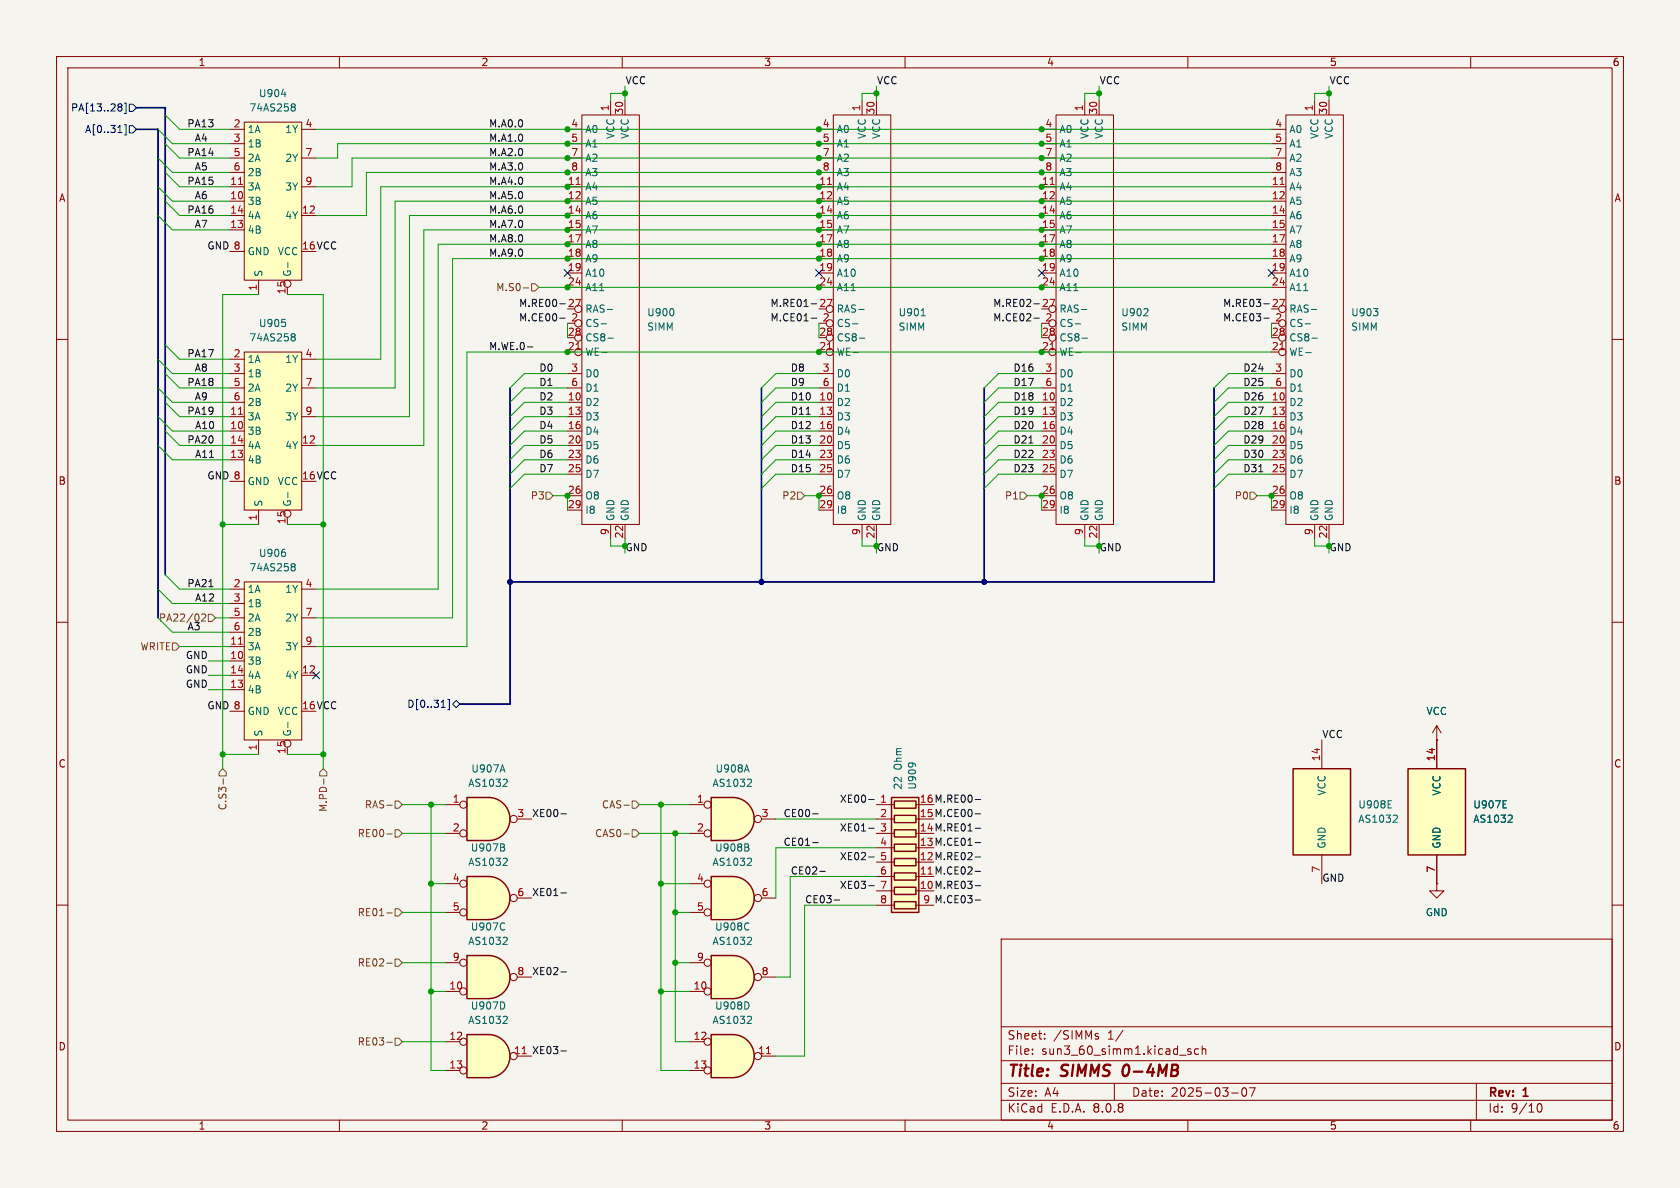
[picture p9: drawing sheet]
<svg xmlns="http://www.w3.org/2000/svg" width="297mm" height="210mm" viewBox="0 0 297 210" stroke-linecap="round" stroke-linejoin="round" font-family="sans-serif">
<path d="M0 0h297v210h-297z" fill="#f5f4ef" stroke="#f5f4ef" stroke-width=".18"/>
<g fill="none" stroke="#840000" stroke-width=".18">
<path d="M10 10h277v190h-277zM12 12h273v186h-273zM60 10v2M110 10v2M160 10v2M210 10v2M260 10v2M10 60h2M285 60h2M10 110h2M285 110h2M10 160h2"/>
<path d="M177 166h108v32h-108zM285 160h2M60 198v2M110 198v2M160 198v2M177 194.5h108M177 191.5h108M177 187.5h108M177 181.5h108M182.5 186.3v.1M182.5 185.5v.1M184.7 183.6v.1"/>
<path d="M184.7 182.8v.1M193.8 183.2l.4 .1v.2l-.2 .2h-.3M193.8 182.7l.4 .1M197 191.5v3M198.5 182.1l-1.3 2M210 198v2M210.5 185.5l-.3-.1-.2 .2v.2l.5 .2v.3h-.5M211.9 185.5l-.4-.1-.3 .3v.4l.1 .2h.6M212.5 185.5l.2-.1 .4 .1 .1 .9M212.5 184.9v1.5M217.7 193.2h1.2M219.7 192.4l.2-.1a.81 .81 0 0 1 .6 .6 .81 .81 0 0 1-.3 .8l-.2 .1a.81 .81 0 0 1-.3-1.4z"/>
<path d="M220.9 192.3h1l-.7 1.5M260 198v2M261 191.5v6.5M271.7 195.7l.2-.5 .2-.1a.81 .81 0 0 1 .6 .6 .81 .81 0 0 1-.3 .8h-.4l-.3-.5"/>
</g>
<path d="M198.6 188.6a1.52 1.52 0 0 0 0 1.5" fill="none" stroke="#840000" stroke-width=".4"/>
<path d="M43.2 21.6h10.1v27.9h-10.1z" fill="#ffffc2"/>
<g fill="none" stroke="#840000" stroke-width=".18">
<path d="M40.6 35.6h2.6M40.6 33h2.6M40.6 38.1h2.6M40.6 22.9h2.6M40.6 25.4h2.6M40.6 27.9h2.6M40.6 30.5h2.6M43.2 21.6h10.1v27.9h-10.1zM53.3 33h2.6M53.3 38.1h2.6M53.3 22.9h2.6M53.3 27.9h2.6"/>
<path d="M40.6 40.6h2.6M40.6 44.5h2.6M45.7 49.5v2.6"/>
<circle cx="50.8" cy="50.2" r=".63"/>
</g>
<path d="M42.2 32.6h.7" fill="none" stroke="#a90000" stroke-width=".18"/>
<path d="M49.8 16.7h.8M51.7 18.4h.2l.3 .2-.3 .3M51.7 18.9h.2M51.9 18.9l.3 .2v.3l-.1 .2h-.4M50.9 46.4v.9" fill="none" stroke="#006464" stroke-width=".18"/>
<path d="M129.5 182.9a3.8 3.8 0 0 1 3.8 3.8 3.8 3.8 0 0 1-3.8 3.8z" fill="#ffffc2" stroke="#ffffc2" stroke-width=".18"/>
<path d="M125.7 182.9h3.8v7.6h-3.8z" fill="#ffffc2"/>
<path d="M125.7 182.9h3.8a3.8 3.8 0 0 1 3.8 3.8 3.8 3.8 0 0 1-3.8 3.8h-3.8z" fill="none" stroke="#840000" stroke-width=".25"/>
<g fill="none" stroke="#840000" stroke-width=".18">
<path d="M254 130.8h.1M254 128.3l-.8 1.2M254 128.3v2.5M254 128.3l.8 1.2M121.9 184.2h2.6M121.9 189.2h2.6M134.6 186.7h2.6"/>
<circle cx="125.1" cy="184.1" r=".63"/>
<circle cx="125.1" cy="189.2" r=".63"/>
<circle cx="134" cy="186.7" r=".63"/>
</g>
<path d="M135.5 186.3h.7" fill="none" stroke="#a90000" stroke-width=".18"/>
<path d="M132.3 177.4v.7M132.6 179.6l.3 .3-.1 .3-.7 .7h.8" fill="none" stroke="#006464" stroke-width=".18"/>
<path d="M86.4 168.9a3.8 3.8 0 0 1 3.8 3.8 3.8 3.8 0 0 1-3.8 3.8z" fill="#ffffc2" stroke="#ffffc2" stroke-width=".18"/>
<path d="M82.5 168.9h3.9v7.6h-3.9z" fill="#ffffc2"/>
<path d="M82.5 168.9h3.9a3.8 3.8 0 0 1 3.8 3.8 3.8 3.8 0 0 1-3.8 3.8h-3.9z" fill="none" stroke="#840000" stroke-width=".25"/>
<g fill="none" stroke="#840000" stroke-width=".18">
<path d="M254 156.2v1.3h1.3l-1.3 1.3-1.3-1.3h1.3M254 156.2h.1M78.7 175.3h2.6M78.7 170.2h2.6M91.4 172.7h2.6"/>
<circle cx="81.9" cy="170.2" r=".63"/>
<circle cx="81.9" cy="175.3" r=".63"/>
<circle cx="90.8" cy="172.7" r=".63"/>
</g>
<path d="M89.2 163.2v.1M89.2 164.3h.1M89.4 165.7l.3 .2-.1 .3-.7 .7h.8" fill="none" stroke="#006464" stroke-width=".18"/>
<path d="M248.9 135.9h10.2v15.2h-10.2z" fill="#ffffc2"/>
<path d="M248.9 135.9h10.2v15.2h-10.2z" fill="none" stroke="#840000" stroke-width=".25"/>
<path d="M254 130.8v5.1M254 151.1v5.1" fill="none" stroke="#840000" stroke-width=".18"/>
<path d="M265.7 142.8h.6M265.7 141.5h.6M267.1 144.1l.3 .2-.1 .3-.7 .8h.8" fill="none" stroke="#006464" stroke-width=".18"/>
<path d="M228.6 135.9h10.2v15.2h-10.2z" fill="#ffffc2"/>
<path d="M228.6 135.9h10.2v15.2h-10.2z" fill="none" stroke="#840000" stroke-width=".25"/>
<path d="M233.7 130.8v5.1M233.7 151.1v5.1" fill="none" stroke="#840000" stroke-width=".18"/>
<path d="M245.4 142.8h.6M245.4 141.5h.6M246.8 144.1l.2 .2v.3l-.8 .8h.8" fill="none" stroke="#006464" stroke-width=".18"/>
<path d="M86.4 154.9a3.8 3.8 0 0 1 3.8 3.9 3.8 3.8 0 0 1-3.8 3.8z" fill="#ffffc2" stroke="#ffffc2" stroke-width=".18"/>
<path d="M82.5 154.9h3.9v7.7h-3.9z" fill="#ffffc2"/>
<path d="M82.5 154.9h3.9a3.8 3.8 0 0 1 3.8 3.9 3.8 3.8 0 0 1-3.8 3.8h-3.9z" fill="none" stroke="#840000" stroke-width=".25"/>
<g fill="none" stroke="#840000" stroke-width=".18">
<path d="M78.7 156.2h2.6M91.4 158.8h2.6M78.7 161.3h2.6"/>
<circle cx="81.9" cy="156.2" r=".63"/>
<circle cx="90.8" cy="158.7" r=".63"/>
<circle cx="81.9" cy="161.3" r=".63"/>
</g>
<path d="M88.9 149.8l.3 .2v.3l-.2 .1M89 149.2l.2 .2-.2 .3M89.4 151.7l.3 .3-.1 .3-.7 .7h.8" fill="none" stroke="#006464" stroke-width=".18"/>
<path d="M86.4 141a3.8 3.8 0 0 1 3.8 3.8 3.8 3.8 0 0 1-3.8 3.8z" fill="#ffffc2" stroke="#ffffc2" stroke-width=".18"/>
<path d="M82.5 141h3.9v7.6h-3.9z" fill="#ffffc2"/>
<path d="M82.5 141h3.9a3.8 3.8 0 0 1 3.8 3.8 3.8 3.8 0 0 1-3.8 3.8h-3.9z" fill="none" stroke="#840000" stroke-width=".25"/>
<g fill="none" stroke="#840000" stroke-width=".18">
<path d="M78.7 142.2h2.6M78.7 147.3h2.6M91.4 144.8h2.6"/>
<circle cx="81.9" cy="142.2" r=".63"/>
<circle cx="81.9" cy="147.3" r=".63"/>
<circle cx="90.8" cy="144.8" r=".63"/>
</g>
<path d="M88.8 135.2l.5 1.3M89.4 137.7l.3 .3-.1 .3-.7 .7h.8" fill="none" stroke="#006464" stroke-width=".18"/>
<path d="M157.6 141h4.8v20.3h-4.8z" fill="#ffffc2"/>
<path d="M157.6 141h4.8v20.3h-4.8zM158.1 141.6h3.8v1.3h-3.8zM158.1 144.1h3.8v1.3h-3.8zM158.1 146.7h3.8v1.3h-3.8zM158.1 149.2h3.8v1.3h-3.8zM158.1 151.8h3.8v1.2h-3.8zM158.1 154.3h3.8v1.3h-3.8zM158.1 156.8h3.8v1.3h-3.8zM158.1 159.4h3.8v1.3h-3.8z" fill="none" stroke="#840000" stroke-width=".25"/>
<g fill="none" stroke="#840000" stroke-width=".18">
<path d="M232.4 17.8v2.5M234.9 17.8v2.5M224.8 33h2.5M224.8 35.6h2.5M224.8 38.1h2.5M224.8 22.9h2.5M224.8 25.4h2.5M224.8 27.9h2.5M224.8 30.5h2.5M227.3 20.3h10.2v72.4h-10.2zM224.8 40.6h2.5M224.8 43.2h2.5"/>
<path d="M224.8 45.7h2.5M224.8 48.3h2.5M224.8 50.8h2.5M224.8 71.1h2.5M224.8 73.7h2.5M224.8 76.2h2.5M224.8 78.7h2.5M224.8 66h2.5M224.8 68.6h2.5M224.8 81.3h2.5M224.8 83.8h2.5M224.8 87.6h2.5"/>
<path d="M224.8 90.2h2.5M232.4 92.7v2.6M234.9 92.7v2.6M154.9 142.2h3.2M154.9 144.8h3.2M154.9 147.3h3.2M154.9 149.9h3.2M154.9 152.4h3.2M154.9 154.9h3.2M154.9 157.5h3.2M161.9 142.2h.7M161.9 144.8h.7"/>
<path d="M161.9 147.3h.7M161.9 149.9h.7M161.9 152.4h.7M161.9 154.9h.7M161.9 157.5h.7M154.9 160h3.2M161.9 160h3.2"/>
<circle cx="226.7" cy="57.1" r=".63"/>
<circle cx="226.7" cy="54.6" r=".63"/>
<circle cx="226.7" cy="59.7" r=".63"/>
<circle cx="226.7" cy="62.2" r=".63"/>
</g>
<path d="M230.7 57.2h1M231.8 54.7h1M231.9 59.8h1M242.8 54.6h.8l-.4 .4M243.5 55.2v.5M160.7 134.9h.9M161.1 134.9h.2" fill="none" stroke="#006464" stroke-width=".18"/>
<path d="M226.3 32.6h.7M226.3 61.8h.7" fill="none" stroke="#a90000" stroke-width=".18"/>
<path d="M86.4 182.9a3.8 3.8 0 0 1 3.8 3.8 3.8 3.8 0 0 1-3.8 3.8z" fill="#ffffc2" stroke="#ffffc2" stroke-width=".18"/>
<path d="M82.5 182.9h3.9v7.6h-3.9z" fill="#ffffc2"/>
<path d="M82.5 182.9h3.9a3.8 3.8 0 0 1 3.8 3.8 3.8 3.8 0 0 1-3.8 3.8h-3.9z" fill="none" stroke="#840000" stroke-width=".25"/>
<g fill="none" stroke="#840000" stroke-width=".18">
<path d="M107.9 17.8v2.5M110.5 17.8v2.5M152.4 17.8v2.5M154.9 17.8v2.5M191.8 17.8v2.5M194.3 17.8v2.5M100.3 33h2.6M100.3 35.6h2.6M100.3 38.1h2.6M100.3 22.9h2.6M100.3 25.4h2.6M100.3 27.9h2.6"/>
<path d="M100.3 30.5h2.6M102.9 20.3h10.1v72.4h-10.1zM144.8 33h2.5M144.8 35.6h2.5M144.8 38.1h2.5M144.8 22.9h2.5M144.8 25.4h2.5M144.8 27.9h2.5M144.8 30.5h2.5M147.3 20.3h10.2v72.4h-10.2zM184.1 33h2.6M184.1 35.6h2.6"/>
<path d="M184.1 38.1h2.6M184.1 22.9h2.6M184.1 25.4h2.6M184.1 27.9h2.6M184.1 30.5h2.6M186.7 20.3h10.1v72.4h-10.1zM100.3 40.6h2.6M100.3 43.2h2.6M100.3 45.7h2.6M100.3 48.3h2.6M100.3 50.8h2.6M144.8 40.6h2.5"/>
<path d="M144.8 43.2h2.5M144.8 45.7h2.5M144.8 48.3h2.5M144.8 50.8h2.5M184.1 40.6h2.6M184.1 43.2h2.6M184.1 45.7h2.6M184.1 48.3h2.6M184.1 50.8h2.6M100.3 71.1h2.6M100.3 73.7h2.6M100.3 76.2h2.6"/>
<path d="M100.3 78.7h2.6M100.3 66h2.6M100.3 68.6h2.6M144.8 71.1h2.5M144.8 73.7h2.5M144.8 76.2h2.5M144.8 78.7h2.5M144.8 66h2.5M144.8 68.6h2.5M184.1 71.1h2.6M184.1 73.7h2.6M184.1 76.2h2.6"/>
<path d="M184.1 78.7h2.6M184.1 66h2.6M184.1 68.6h2.6M100.3 81.3h2.6M100.3 83.8h2.6M100.3 87.6h2.6M100.3 90.2h2.6M107.9 92.7v2.6M110.5 92.7v2.6M144.8 81.3h2.5M144.8 83.8h2.5M144.8 87.6h2.5"/>
<path d="M144.8 90.2h2.5M152.4 92.7v2.6M154.9 92.7v2.6M184.1 81.3h2.6M184.1 83.8h2.6M184.1 87.6h2.6M184.1 90.2h2.6M191.8 92.7v2.6M194.3 92.7v2.6M78.7 184.2h2.6M78.7 189.2h2.6M91.4 186.7h2.6"/>
<circle cx="102.2" cy="57.1" r=".63"/>
<circle cx="102.2" cy="59.7" r=".63"/>
<circle cx="102.2" cy="54.6" r=".63"/>
<circle cx="146.7" cy="57.1" r=".63"/>
<circle cx="146.7" cy="59.7" r=".63"/>
<circle cx="146.7" cy="54.6" r=".63"/>
<circle cx="186.1" cy="59.7" r=".63"/>
<circle cx="186.1" cy="57.1" r=".63"/>
<circle cx="186.1" cy="54.6" r=".63"/>
<circle cx="102.2" cy="62.2" r=".63"/>
<circle cx="146.7" cy="62.2" r=".63"/>
<circle cx="186.1" cy="62.2" r=".63"/>
<circle cx="81.9" cy="184.1" r=".63"/>
<circle cx="81.9" cy="189.2" r=".63"/>
<circle cx="90.8" cy="186.7" r=".63"/>
</g>
<path d="M101.8 32.6h.8M146.3 32.6h.7M185.7 32.6h.7M101.8 61.8h.8M146.3 61.8h.7M185.7 61.8h.7M92.3 186.3h.7" fill="none" stroke="#a90000" stroke-width=".18"/>
<g fill="none" stroke="#006464" stroke-width=".18">
<path d="M106.3 57.2h.9M107.3 54.7h1M107.5 59.8h.9M119.1 54.8v.8M150.7 57.2h1M151.8 54.7h1M151.9 59.8h1M162.9 55.8h.7M190.1 57.2h.9M191.2 54.7h.9M191.3 59.8h1M202.2 55.8h.7"/>
<path d="M202.9 54.7v.4M89.2 177.4v.7M89.4 179.6l.3 .3-.1 .3-.7 .7h.8"/>
</g>
<path d="M129.5 141a3.8 3.8 0 0 1 3.8 3.8 3.8 3.8 0 0 1-3.8 3.8z" fill="#ffffc2" stroke="#ffffc2" stroke-width=".18"/>
<path d="M125.7 141h3.8v7.6h-3.8z" fill="#ffffc2"/>
<path d="M125.7 141h3.8a3.8 3.8 0 0 1 3.8 3.8 3.8 3.8 0 0 1-3.8 3.8h-3.8z" fill="none" stroke="#840000" stroke-width=".25"/>
<g fill="none" stroke="#840000" stroke-width=".18">
<path d="M121.9 142.2h2.6M121.9 147.3h2.6M134.6 144.8h2.6"/>
<circle cx="125.1" cy="142.2" r=".63"/>
<circle cx="125.1" cy="147.3" r=".63"/>
<circle cx="134" cy="144.8" r=".63"/>
</g>
<path d="M132 135.2l.4 1.3M132.6 137.7l.3 .3-.1 .3-.7 .7h.8" fill="none" stroke="#006464" stroke-width=".18"/>
<path d="M129.5 154.9a3.8 3.8 0 0 1 3.8 3.9 3.8 3.8 0 0 1-3.8 3.8z" fill="#ffffc2" stroke="#ffffc2" stroke-width=".18"/>
<path d="M125.7 154.9h3.8v7.7h-3.8z" fill="#ffffc2"/>
<path d="M125.7 154.9h3.8a3.8 3.8 0 0 1 3.8 3.9 3.8 3.8 0 0 1-3.8 3.8h-3.8z" fill="none" stroke="#840000" stroke-width=".25"/>
<g fill="none" stroke="#840000" stroke-width=".18">
<path d="M121.9 156.2h2.6M134.6 158.8h2.6M121.9 161.3h2.6"/>
<circle cx="125.1" cy="156.2" r=".63"/>
<circle cx="134" cy="158.7" r=".63"/>
<circle cx="125.1" cy="161.3" r=".63"/>
</g>
<path d="M132.1 149.8l.3 .2-.1 .3-.1 .1M132.2 149.2l.1 .2-.1 .3M132.6 151.7l.3 .3-.1 .3-.7 .7h.8" fill="none" stroke="#006464" stroke-width=".18"/>
<path d="M43.2 102.9h10.1v27.9h-10.1z" fill="#ffffc2"/>
<g fill="none" stroke="#840000" stroke-width=".18">
<path d="M40.6 116.8h2.6M40.6 114.3h2.6M40.6 119.4h2.6M40.6 104.1h2.6M40.6 106.7h2.6M40.6 109.2h2.6M40.6 111.8h2.6M43.2 102.9h10.1v27.9h-10.1zM53.3 114.3h2.6M53.3 119.4h2.6M53.3 104.1h2.6M53.3 109.2h2.6"/>
<path d="M40.6 121.9h2.6M40.6 125.7h2.6M45.7 130.8v2.6"/>
<circle cx="50.8" cy="131.4" r=".63"/>
</g>
<path d="M42.2 113.9h.7" fill="none" stroke="#a90000" stroke-width=".18"/>
<path d="M50.4 97.7v.5M51.7 99.6h.2l.3 .3-.3 .3M51.7 100.2h.2M51.9 100.2l.3 .2v.3l-.1 .1-.4 .1M50.9 127.7v.9" fill="none" stroke="#006464" stroke-width=".18"/>
<path d="M129.5 168.9a3.8 3.8 0 0 1 3.8 3.8 3.8 3.8 0 0 1-3.8 3.8z" fill="#ffffc2" stroke="#ffffc2" stroke-width=".18"/>
<path d="M125.7 168.9h3.8v7.6h-3.8z" fill="#ffffc2"/>
<path d="M125.7 168.9h3.8a3.8 3.8 0 0 1 3.8 3.8 3.8 3.8 0 0 1-3.8 3.8h-3.8z" fill="none" stroke="#840000" stroke-width=".25"/>
<g fill="none" stroke="#840000" stroke-width=".18">
<path d="M121.9 175.3h2.6M121.9 170.2h2.6M134.6 172.7h2.6"/>
<circle cx="125.1" cy="175.3" r=".63"/>
<circle cx="125.1" cy="170.2" r=".63"/>
<circle cx="134" cy="172.7" r=".63"/>
</g>
<path d="M132.3 163.2l.1 .1M132.4 164.3h-.1M132.6 165.7l.3 .2-.1 .3-.7 .7h.8" fill="none" stroke="#006464" stroke-width=".18"/>
<path d="M43.2 62.2h10.1v28h-10.1z" fill="#ffffc2"/>
<g fill="none" stroke="#840000" stroke-width=".18">
<path d="M40.6 76.2h2.6M40.6 73.7h2.6M40.6 78.7h2.6M40.6 63.5h2.6M40.6 66h2.6M40.6 68.6h2.6M40.6 71.1h2.6M43.2 62.2h10.1v28h-10.1zM53.3 73.7h2.6M53.3 78.7h2.6M53.3 63.5h2.6M53.3 68.6h2.6"/>
<path d="M40.6 81.3h2.6M40.6 85.1h2.6M45.7 90.2v2.5M254 130.8h.1M254 130.8v5.1M254 156.2h.1M254 151.1v5.1"/>
<circle cx="50.8" cy="90.8" r=".63"/>
</g>
<path d="M42.2 73.2h.7" fill="none" stroke="#a90000" stroke-width=".18"/>
<path d="M50.4 57.1v.5M51.7 59h.2l.3 .2-.3 .3M51.7 59.5h.2M51.9 59.5l.3 .3v.2l-.1 .2-.4 .1M50.9 87v1M265.7 142.8h.6M265.7 141.5h.6M267.1 144.1l.3 .2-.1 .3-.7 .8h.8" fill="none" stroke="#006464" stroke-width=".18"/>
<g fill="none" stroke="#725600" stroke-width=".18">
<path d="M92.5 50.9h1M94 50.2h.6l.6 .6-.6 .6h-.6zM96.5 87h.7l.6 .6-.6 .7h-.7zM141 87h.6l.6 .6-.6 .7h-.6zM180.3 87h.7l.6 .6-.6 .7h-.7zM221 87h.6l.6 .6-.6 .7h-.6zM30.5 113.7h.6l.6 .6-.6 .6h-.6zM35.7 108.7l.4-.2 .3 .4-.8 .9h.8M36.8 108.6h.7l.6 .6-.6 .7h-.7zM39.4 135.9l.6 .6v.7h-1.3v-.7zM39.5 137.7v.9M57.1 135.9l.7 .6v.7h-1.3v-.7z"/>
<path d="M57.2 137.7v.9M68.4 147.4h.9M68.4 142.3h.9M69.8 146.7h.7l.6 .6-.6 .7h-.7zM69.8 141.6h.7l.6 .6-.6 .7h-.7zM110.3 147.4h1M110.3 142.3h1M111.8 146.7h.6l.6 .6-.6 .7h-.6zM111.8 141.6h.6l.6 .6-.6 .7h-.6zM68.4 161.4h.9M68.4 170.3h.9M69.8 160.7h.7l.6 .6-.6 .6h-.7z"/>
<path d="M69.8 169.5h.7l.6 .7-.6 .6h-.7zM68.4 184.2h.9M69.8 183.5h.7l.6 .7-.6 .6h-.7z"/>
</g>
<g fill="none" stroke="#000084" stroke-width=".18">
<path d="M21.1 18.4h.2l.3 .2-.3 .3M21.1 18.9h.2M21.3 18.9l.3 .2v.3l-.2 .2h-.3M22 18.2h.3v1.9h-.3M22.9 18.4h.6l.6 .7-.6 .6h-.6zM20.8 23.4h.8M22 22h.3v1.9h-.3M22.9 22.2h.6l.6 .7-.6 .6h-.6zM99.7 47.7l1.2 1.2M100.9 47.7l-1.2 1.2M144.2 47.7l1.2 1.2M145.4 47.7l-1.2 1.2"/>
<path d="M183.5 47.7l1.3 1.2M184.8 47.7l-1.3 1.2M224.2 47.7l1.2 1.2M225.4 47.7l-1.2 1.2M55.3 118.8l1.2 1.2M56.5 118.8l-1.2 1.2M78 125h.7M79.1 123.6h.3v1.9h-.3M80 124.5l.6-.7 .7 .7-.7 .6z"/>
</g>
<g fill="none" stroke="#0f0f0f" stroke-width=".18">
<path d="M99 53.7h.9M99 56.2h.9M143.4 53.7h1M143.4 56.2h1M182.8 53.7h.9M182.8 56.2h.9M223.4 53.7h1M223.4 56.2h1M93.2 61.3h1M142.5 73.2h.7M181.9 78.3h.7M222.5 83.4h.8"/>
<path d="M36.9 103.7h.8M99.2 143.9h.9M99.2 157.8h.9M143.7 149h.9M143.7 143.9h.9M144.9 154h1M147.5 159.1h.9M153.6 151.5h.9M153.6 156.6h.9M153.6 146.4h.9M153.6 141.3h.9M172.4 151.5h1"/>
<path d="M172.4 149h1M172.4 159.1h1M172.4 156.6h1M172.4 154h1M172.4 146.4h1M172.4 143.9h1M172.4 141.3h1M99.2 171.8h.9M99.2 185.8h.9"/>
</g>
<path d="M24.1 19.1h5.1v82.5M24.1 22.9h3.8v86.3M90.2 68.6v55.9h-8.9M134.6 68.6v34.3M174 68.6v34.3M214.6 68.6v34.3h-124.4" fill="none" stroke="#000084" stroke-width=".3"/>
<g fill="none" stroke="#009600" stroke-width=".18">
<path d="M110.5 16.5h-2.6v1.3M110.5 15.2v2.6M154.9 16.5h-2.5v1.3M154.9 15.2v2.6M194.3 16.5h-2.5v1.3M194.3 15.2v2.6M234.9 16.5h-2.5v1.3M234.9 15.2v2.6M27.9 33l2.6 2.6h10.1M27.9 22.9l2.6 2.5h10.1M27.9 38.1l2.6 2.5h10.1M27.9 27.9l2.6 2.6h10.1"/>
<path d="M29.2 20.3l2.5 2.6h8.9M29.2 30.5l2.5 2.5h8.9M29.2 25.4l2.5 2.5h8.9M29.2 35.6l2.5 2.5h8.9M55.9 22.9h168.9M224.8 38.1h-152.4v35.6h-16.5M224.8 35.6h-155v33h-13.9M224.8 33h-157.5v30.5h-11.4M224.8 27.9h-162.6v5.1h-6.3M224.8 25.4h-165.1v2.5h-3.8M224.8 30.5h-160v7.6h-8.9M45.7 52.1h-6.3v83.8"/>
<path d="M50.8 52.1h6.3v83.8M95.2 50.8h129.6M100.3 57.2v2.5M144.8 57.2v2.5M184.1 57.2v2.5M224.8 40.6h-149.9v38.1h-19M224.8 43.2h-147.3v60.9h-21.6M224.8 45.7h-144.8v63.5h-24.1M224.8 57.2v2.5M27.9 68.6l2.6 2.5h10.1M27.9 63.5l2.6 2.5h10.1M27.9 73.7l2.6 2.5h10.1"/>
<path d="M27.9 78.7l2.6 2.6h10.1M29.2 71.1l2.5 2.6h8.9M29.2 66l2.5 2.6h8.9M29.2 61l2.5 2.5h8.9M29.2 76.2l2.5 2.5h8.9M100.3 73.7h-7.6l-2.5 2.5M100.3 68.6h-7.6l-2.5 2.5M100.3 71.1h-7.6l-2.5 2.6M100.3 78.7h-7.6l-2.5 2.6M100.3 66h-7.6l-2.5 2.6M100.3 76.2h-7.6l-2.5 2.5M144.8 73.7h-7.6l-2.6 2.5"/>
<path d="M144.8 68.6h-7.6l-2.6 2.5M144.8 71.1h-7.6l-2.6 2.6M144.8 78.7h-7.6l-2.6 2.6M144.8 66h-7.6l-2.6 2.6M144.8 76.2h-7.6l-2.6 2.5M184.1 73.7h-7.6l-2.5 2.5M184.1 68.6h-7.6l-2.5 2.5M184.1 71.1h-7.6l-2.5 2.6M184.1 78.7h-7.6l-2.5 2.6M184.1 66h-7.6l-2.5 2.6M184.1 76.2h-7.6l-2.5 2.5M224.8 73.7h-7.6l-2.6 2.5"/>
<path d="M224.8 68.6h-7.6l-2.6 2.5M224.8 62.2h-142.3v52.1h-26.6M224.8 71.1h-7.6l-2.6 2.6M224.8 78.7h-7.6l-2.6 2.6M224.8 66h-7.6l-2.6 2.6M224.8 76.2h-7.6l-2.6 2.5M39.4 92.7h6.3M50.8 92.7h6.3M97.8 87.6h2.5v2.6M100.3 81.3h-7.6l-2.5 2.5M100.3 83.8h-7.6l-2.5 2.6M107.9 95.3v1.2h2.6v-1.2"/>
<path d="M142.2 87.6h2.6v2.6M144.8 81.3h-7.6l-2.6 2.5M144.8 83.8h-7.6l-2.6 2.6M152.4 95.3v1.2h2.5v-1.2M181.6 87.6h2.5v2.6M184.1 81.3h-7.6l-2.5 2.5M184.1 83.8h-7.6l-2.5 2.6M191.8 95.3v1.2h2.5v-1.2M222.2 87.6h2.6v2.6M224.8 81.3h-7.6l-2.6 2.5M224.8 83.8h-7.6l-2.6 2.6M232.4 95.3v1.2h2.5v-1.2"/>
<path d="M27.9 104.1l2.6 2.6h10.1M27.9 109.2l2.6 2.6h10.1M29.2 101.6l2.5 2.5h8.9M31.7 114.3h8.9M36.8 116.8h3.8M36.8 119.4h3.8M38.1 109.2h2.5M36.8 121.9h3.8M39.4 133.4h6.3M50.8 133.4h6.3M71.1 142.2h7.6M71.1 147.3h7.6"/>
<path d="M76.2 142.2v47h2.5M76.2 156.2h2.5M113 142.2h8.9M113 147.3h8.9M116.8 142.2v47h5.1M116.8 156.2h5.1M119.4 147.3v36.9h2.5M137.2 144.8h17.7M154.9 154.9h-15.2v17.8h-2.5M154.9 149.9h-17.7v8.9M71.1 161.3h7.6M71.1 170.2h7.6"/>
<path d="M76.2 175.3h2.5M116.8 175.3h5.1M119.4 161.3h2.5M119.4 170.2h2.5M154.9 160h-12.7v26.7h-5M71.1 184.2h7.6"/>
</g>
<g fill="#009600" stroke="#009600" stroke-width=".18">
<circle cx="39.4" cy="133.4" r=".46"/>
<circle cx="76.2" cy="142.2" r=".46"/>
<circle cx="119.4" cy="147.3" r=".46"/>
<circle cx="116.8" cy="142.2" r=".46"/>
<circle cx="76.2" cy="156.2" r=".46"/>
<circle cx="100.3" cy="87.6" r=".46"/>
<circle cx="116.8" cy="175.3" r=".46"/>
<circle cx="76.2" cy="175.3" r=".46"/>
<circle cx="100.3" cy="27.9" r=".46"/>
<circle cx="100.3" cy="22.9" r=".46"/>
<circle cx="100.3" cy="30.5" r=".46"/>
<circle cx="100.3" cy="33" r=".46"/>
<circle cx="100.3" cy="25.4" r=".46"/>
<circle cx="100.3" cy="35.6" r=".46"/>
<circle cx="100.3" cy="38.1" r=".46"/>
<circle cx="119.4" cy="161.3" r=".46"/>
<circle cx="116.8" cy="156.2" r=".46"/>
<circle cx="119.4" cy="170.2" r=".46"/>
<circle cx="100.3" cy="62.2" r=".46"/>
<circle cx="57.1" cy="92.7" r=".46"/>
<circle cx="39.4" cy="92.7" r=".46"/>
<circle cx="57.1" cy="133.4" r=".46"/>
<circle cx="144.8" cy="40.6" r=".46"/>
<circle cx="144.8" cy="30.5" r=".46"/>
<circle cx="144.8" cy="35.6" r=".46"/>
<circle cx="144.8" cy="33" r=".46"/>
<circle cx="144.8" cy="38.1" r=".46"/>
<circle cx="144.8" cy="27.9" r=".46"/>
<circle cx="184.1" cy="30.5" r=".46"/>
<circle cx="184.1" cy="25.4" r=".46"/>
<circle cx="184.1" cy="50.8" r=".46"/>
<circle cx="184.1" cy="62.2" r=".46"/>
<circle cx="184.1" cy="45.7" r=".46"/>
<circle cx="184.1" cy="43.2" r=".46"/>
<circle cx="184.1" cy="40.6" r=".46"/>
<circle cx="184.1" cy="38.1" r=".46"/>
<circle cx="184.1" cy="33" r=".46"/>
<circle cx="184.1" cy="35.6" r=".46"/>
<circle cx="154.9" cy="16.5" r=".46"/>
<circle cx="144.8" cy="25.4" r=".46"/>
<circle cx="110.5" cy="16.5" r=".46"/>
<circle cx="144.8" cy="22.9" r=".46"/>
<circle cx="100.3" cy="40.6" r=".46"/>
<circle cx="100.3" cy="45.7" r=".46"/>
<circle cx="100.3" cy="43.2" r=".46"/>
<circle cx="100.3" cy="50.8" r=".46"/>
<circle cx="144.8" cy="87.6" r=".46"/>
<circle cx="184.1" cy="27.9" r=".46"/>
<circle cx="184.1" cy="22.9" r=".46"/>
<circle cx="194.3" cy="16.5" r=".46"/>
<circle cx="234.9" cy="16.5" r=".46"/>
<circle cx="224.8" cy="87.6" r=".46"/>
<circle cx="144.8" cy="45.7" r=".46"/>
<circle cx="144.8" cy="50.8" r=".46"/>
<circle cx="144.8" cy="43.2" r=".46"/>
<circle cx="144.8" cy="62.2" r=".46"/>
<circle cx="184.1" cy="87.6" r=".46"/>
</g>
<g fill="#000084" stroke="#000084" stroke-width=".18">
<circle cx="90.2" cy="102.9" r=".46"/>
<circle cx="174" cy="102.9" r=".46"/>
<circle cx="134.6" cy="102.9" r=".46"/>
</g>
<g font-size="2.8" fill="#840000">
<text x="178" y="190.9">Title:</text>
<text x="187.7" y="190.9">SIMMS</text>
<text x="199.3" y="190.9">0-4MB</text>
</g>
<g font-size="2.1" fill="#840000">
<text x="178" y="184">Sheet:</text>
<text x="186.2" y="184">/SIMMs</text>
<text x="195.9" y="184">1/</text>
<text x="178" y="186.7">File:</text>
<text x="184.1" y="186.7">sun3_60_simm1.kicad_sch</text>
<text x="178" y="196.9">KiCad</text>
<text x="178" y="194.1">Size:</text>
<text x="184.7" y="194.1">A4</text>
<text x="185.7" y="196.9">E.D.A.</text>
<text x="193.3" y="196.9">8.0.8</text>
<text x="200" y="194.1">Date:</text>
<text x="207" y="194.1">2025-03-07</text>
<text x="263" y="194.3">Rev:</text>
<text x="263" y="196.9">Id:</text>
<text x="267.1" y="196.9">9/10</text>
<text x="269.4" y="194.3">1</text>
</g>
<g font-size="1.8" fill="#840000">
<text x="35" y="11.9">1</text>
<text x="85" y="11.9">2</text>
<text x="135" y="11.9">3</text>
<text x="185" y="11.9">4</text>
<text x="235" y="11.9">5</text>
<text x="285" y="11.9">6</text>
<text x="10.3" y="35.9">A</text>
<text x="285.3" y="35.9">A</text>
<text x="10.3" y="85.9">B</text>
<text x="285.3" y="85.9">B</text>
<text x="10.3" y="135.9">C</text>
<text x="285.3" y="135.9">C</text>
<text x="10.3" y="185.9">D</text>
<text x="285.3" y="185.9">D</text>
<text x="35" y="199.9">1</text>
<text x="85" y="199.9">2</text>
<text x="135" y="199.9">3</text>
<text x="185" y="199.9">4</text>
<text x="235" y="199.9">5</text>
<text x="285" y="199.9">6</text>
</g>
<g font-size="1.8" fill="#006464">
<text x="45.7" y="17.4">U904</text>
<text x="43.7" y="23.7">1A</text>
<text x="44" y="19.9">74AS258</text>
<text x="50.3" y="23.7">1Y</text>
<text x="103.4" y="23.7">A0</text>
<text x="147.8" y="23.7">A0</text>
<text x="187.2" y="23.7">A0</text>
<text x="227.8" y="23.7">A0</text>
<text x="43.7" y="26.3">1B</text>
<text x="43.7" y="28.8">2A</text>
<text x="50.3" y="28.8">2Y</text>
<text x="103.4" y="26.3">A1</text>
<text x="103.4" y="28.8">A2</text>
<text x="108.8" y="24.7" transform="rotate(-90 108.8 24.7)">VCC</text>
<text x="111.4" y="24.7" transform="rotate(-90 111.4 24.7)">VCC</text>
<text x="147.8" y="26.3">A1</text>
<text x="147.8" y="28.8">A2</text>
<text x="153.3" y="24.7" transform="rotate(-90 153.3 24.7)">VCC</text>
<text x="155.8" y="24.7" transform="rotate(-90 155.8 24.7)">VCC</text>
<text x="187.2" y="26.3">A1</text>
<text x="187.2" y="28.8">A2</text>
<text x="192.6" y="24.7" transform="rotate(-90 192.6 24.7)">VCC</text>
<text x="195.2" y="24.7" transform="rotate(-90 195.2 24.7)">VCC</text>
<text x="227.8" y="26.3">A1</text>
<text x="227.8" y="28.8">A2</text>
<text x="233.3" y="24.7" transform="rotate(-90 233.3 24.7)">VCC</text>
<text x="235.8" y="24.7" transform="rotate(-90 235.8 24.7)">VCC</text>
<text x="43.7" y="33.9">3A</text>
<text x="43.7" y="31.3">2B</text>
<text x="50.3" y="33.9">3Y</text>
<text x="103.4" y="33.9">A4</text>
<text x="103.4" y="31.3">A3</text>
<text x="147.8" y="33.9">A4</text>
<text x="147.8" y="31.3">A3</text>
<text x="187.2" y="33.9">A4</text>
<text x="187.2" y="31.3">A3</text>
<text x="227.8" y="33.9">A4</text>
<text x="227.8" y="31.3">A3</text>
<text x="43.7" y="36.4">3B</text>
<text x="43.7" y="41.5">4B</text>
<text x="43.7" y="39">4A</text>
<text x="50.3" y="39">4Y</text>
<text x="103.4" y="36.4">A5</text>
<text x="103.4" y="39">A6</text>
<text x="103.4" y="41.5">A7</text>
<text x="147.8" y="36.4">A5</text>
<text x="147.8" y="39">A6</text>
<text x="147.8" y="41.5">A7</text>
<text x="187.2" y="36.4">A5</text>
<text x="187.2" y="39">A6</text>
<text x="187.2" y="41.5">A7</text>
<text x="227.8" y="36.4">A5</text>
<text x="227.8" y="39">A6</text>
<text x="227.8" y="41.5">A7</text>
<text x="43.7" y="45.3">GND</text>
<text x="49" y="45.3">VCC</text>
<text x="103.4" y="44">A8</text>
<text x="103.4" y="46.6">A9</text>
<text x="147.8" y="44">A8</text>
<text x="147.8" y="46.6">A9</text>
<text x="187.2" y="44">A8</text>
<text x="187.2" y="46.6">A9</text>
<text x="227.8" y="44">A8</text>
<text x="227.8" y="46.6">A9</text>
<text x="46.6" y="49" transform="rotate(-90 46.6 49)">S</text>
<text x="51.7" y="49" transform="rotate(-90 51.7 49)">G-</text>
<text x="103.4" y="49.1">A10</text>
<text x="103.4" y="51.7">A11</text>
<text x="147.8" y="49.1">A10</text>
<text x="147.8" y="51.7">A11</text>
<text x="187.2" y="49.1">A10</text>
<text x="187.2" y="51.7">A11</text>
<text x="227.8" y="49.1">A10</text>
<text x="227.8" y="51.7">A11</text>
<text x="45.7" y="58">U905</text>
<text x="103.4" y="58">CS-</text>
<text x="103.4" y="55.5">RAS-</text>
<text x="114.3" y="58.6">SIMM</text>
<text x="114.3" y="56.1">U900</text>
<text x="147.8" y="58">CS-</text>
<text x="147.8" y="55.5">RAS-</text>
<text x="158.8" y="58.6">SIMM</text>
<text x="158.8" y="56.1">U901</text>
<text x="187.2" y="58">CS-</text>
<text x="187.2" y="55.5">RAS-</text>
<text x="198.1" y="58.6">SIMM</text>
<text x="198.1" y="56.1">U902</text>
<text x="227.8" y="58">CS-</text>
<text x="227.8" y="55.5">RAS-</text>
<text x="238.8" y="58.6">SIMM</text>
<text x="238.8" y="56.1">U903</text>
<text x="43.7" y="64.4">1A</text>
<text x="44" y="60.6">74AS258</text>
<text x="50.3" y="64.4">1Y</text>
<text x="103.4" y="63.1">WE-</text>
<text x="103.4" y="60.6">CS8-</text>
<text x="147.8" y="63.1">WE-</text>
<text x="147.8" y="60.6">CS8-</text>
<text x="187.2" y="63.1">WE-</text>
<text x="187.2" y="60.6">CS8-</text>
<text x="227.8" y="63.1">WE-</text>
<text x="227.8" y="60.6">CS8-</text>
<text x="43.7" y="66.9">1B</text>
<text x="43.7" y="69.4">2A</text>
<text x="43.7" y="72">2B</text>
<text x="50.3" y="69.4">2Y</text>
<text x="103.4" y="72">D2</text>
<text x="103.4" y="66.9">D0</text>
<text x="103.4" y="69.4">D1</text>
<text x="147.8" y="72">D2</text>
<text x="147.8" y="66.9">D0</text>
<text x="147.8" y="69.4">D1</text>
<text x="187.2" y="72">D2</text>
<text x="187.2" y="66.9">D0</text>
<text x="187.2" y="69.4">D1</text>
<text x="227.8" y="72">D2</text>
<text x="227.8" y="66.9">D0</text>
<text x="227.8" y="69.4">D1</text>
<text x="43.7" y="77.1">3B</text>
<text x="43.7" y="74.5">3A</text>
<text x="50.3" y="74.5">3Y</text>
<text x="103.4" y="74.5">D3</text>
<text x="103.4" y="77.1">D4</text>
<text x="147.8" y="74.5">D3</text>
<text x="147.8" y="77.1">D4</text>
<text x="187.2" y="74.5">D3</text>
<text x="187.2" y="77.1">D4</text>
<text x="227.8" y="74.5">D3</text>
<text x="227.8" y="77.1">D4</text>
<text x="43.7" y="82.1">4B</text>
<text x="43.7" y="79.6">4A</text>
<text x="50.3" y="79.6">4Y</text>
<text x="103.4" y="79.6">D5</text>
<text x="103.4" y="82.1">D6</text>
<text x="147.8" y="79.6">D5</text>
<text x="147.8" y="82.1">D6</text>
<text x="187.2" y="79.6">D5</text>
<text x="187.2" y="82.1">D6</text>
<text x="227.8" y="79.6">D5</text>
<text x="227.8" y="82.1">D6</text>
<text x="43.7" y="86">GND</text>
<text x="46.6" y="89.7" transform="rotate(-90 46.6 89.7)">S</text>
<text x="49" y="86">VCC</text>
<text x="51.7" y="89.7" transform="rotate(-90 51.7 89.7)">G-</text>
<text x="103.4" y="84.7">D7</text>
<text x="103.4" y="88.5">O8</text>
<text x="147.8" y="84.7">D7</text>
<text x="147.8" y="88.5">O8</text>
<text x="187.2" y="84.7">D7</text>
<text x="187.2" y="88.5">O8</text>
<text x="227.8" y="84.7">D7</text>
<text x="227.8" y="88.5">O8</text>
<text x="103.4" y="91">I8</text>
<text x="108.8" y="92.2" transform="rotate(-90 108.8 92.2)">GND</text>
<text x="111.4" y="92.2" transform="rotate(-90 111.4 92.2)">GND</text>
<text x="147.8" y="91">I8</text>
<text x="153.3" y="92.2" transform="rotate(-90 153.3 92.2)">GND</text>
<text x="155.8" y="92.2" transform="rotate(-90 155.8 92.2)">GND</text>
<text x="187.2" y="91">I8</text>
<text x="192.6" y="92.2" transform="rotate(-90 192.6 92.2)">GND</text>
<text x="195.2" y="92.2" transform="rotate(-90 195.2 92.2)">GND</text>
<text x="227.8" y="91">I8</text>
<text x="233.3" y="92.2" transform="rotate(-90 233.3 92.2)">GND</text>
<text x="235.8" y="92.2" transform="rotate(-90 235.8 92.2)">GND</text>
<text x="44" y="101.2">74AS258</text>
<text x="45.7" y="98.7">U906</text>
<text x="43.7" y="105">1A</text>
<text x="43.7" y="107.5">1B</text>
<text x="50.3" y="105">1Y</text>
<text x="43.7" y="110.1">2A</text>
<text x="43.7" y="112.6">2B</text>
<text x="50.3" y="110.1">2Y</text>
<text x="43.7" y="117.7">3B</text>
<text x="43.7" y="115.2">3A</text>
<text x="50.3" y="115.2">3Y</text>
<text x="43.7" y="122.8">4B</text>
<text x="43.7" y="120.2">4A</text>
<text x="50.3" y="120.2">4Y</text>
<text x="43.7" y="126.6">GND</text>
<text x="46.6" y="130.3" transform="rotate(-90 46.6 130.3)">S</text>
<text x="49" y="126.6">VCC</text>
<text x="51.7" y="130.3" transform="rotate(-90 51.7 130.3)">G-</text>
<text x="252.1" y="126.6">VCC</text>
<text x="83.2" y="136.8">U907A</text>
<text x="126.4" y="136.8">U908A</text>
<text x="159.6" y="136.1" transform="rotate(-90 159.6 136.1)">Ohm</text>
<text x="82.7" y="139.3">AS1032</text>
<text x="125.9" y="139.3">AS1032</text>
<text x="159.6" y="139.7" transform="rotate(-90 159.6 139.7)">22</text>
<text x="162.2" y="139.7" transform="rotate(-90 162.2 139.7)">U909</text>
<text x="234.5" y="140.7" transform="rotate(-90 234.5 140.7)">VCC</text>
<text x="240" y="143.1">U908E</text>
<text x="254.9" y="140.7" transform="rotate(-90 254.9 140.7)">VCC</text>
<text x="260.4" y="143.1">U907E</text>
<text x="240" y="145.6">AS1032</text>
<text x="260.4" y="145.6">AS1032</text>
<text x="82.7" y="153.3">AS1032</text>
<text x="83.1" y="150.7">U907B</text>
<text x="125.9" y="153.3">AS1032</text>
<text x="126.3" y="150.7">U908B</text>
<text x="234.5" y="150.1" transform="rotate(-90 234.5 150.1)">GND</text>
<text x="254.9" y="150.1" transform="rotate(-90 254.9 150.1)">GND</text>
<text x="82.7" y="167.2">AS1032</text>
<text x="83.1" y="164.7">U907C</text>
<text x="125.9" y="167.2">AS1032</text>
<text x="126.3" y="164.7">U908C</text>
<text x="252" y="162.2">GND</text>
<text x="83.1" y="178.7">U907D</text>
<text x="126.3" y="178.7">U908D</text>
<text x="82.7" y="181.2">AS1032</text>
<text x="125.9" y="181.2">AS1032</text>
</g>
<g font-size="1.8" fill="#0f0f0f">
<text x="110.5" y="15">VCC</text>
<text x="154.9" y="15">VCC</text>
<text x="194.3" y="15">VCC</text>
<text x="234.9" y="15">VCC</text>
<text x="33" y="22.6">PA13</text>
<text x="86.4" y="22.6">M.A0.0</text>
<text x="33" y="27.7">PA14</text>
<text x="34.3" y="25.1">A4</text>
<text x="86.4" y="25.1">M.A1.0</text>
<text x="86.4" y="27.7">M.A2.0</text>
<text x="33" y="32.8">PA15</text>
<text x="34.3" y="35.3">A6</text>
<text x="34.3" y="30.2">A5</text>
<text x="86.4" y="35.3">M.A5.0</text>
<text x="86.4" y="32.8">M.A4.0</text>
<text x="86.4" y="30.2">M.A3.0</text>
<text x="33" y="37.8">PA16</text>
<text x="34.3" y="40.4">A7</text>
<text x="86.4" y="37.8">M.A6.0</text>
<text x="86.4" y="40.4">M.A7.0</text>
<text x="36.6" y="44.2">GND 8</text>
<text x="53.3" y="44.2">16 VCC</text>
<text x="86.4" y="42.9">M.A8.0</text>
<text x="86.4" y="45.5">M.A9.0</text>
<text x="91.7" y="56.9">M.CE00-</text>
<text x="91.7" y="54.3">M.RE00-</text>
<text x="136.1" y="54.3">M.RE01-</text>
<text x="136.1" y="56.9">M.CE01-</text>
<text x="175.5" y="54.3">M.RE02-</text>
<text x="175.5" y="56.9">M.CE02-</text>
<text x="216.1" y="54.3">M.RE03-</text>
<text x="216.1" y="56.9">M.CE03-</text>
<text x="33" y="63.2">PA17</text>
<text x="34.3" y="65.8">A8</text>
<text x="86.4" y="62">M.WE.0-</text>
<text x="95.2" y="65.8">D0</text>
<text x="139.7" y="65.8">D8</text>
<text x="179.1" y="65.8">D16</text>
<text x="219.7" y="65.8">D24</text>
<text x="33" y="68.3">PA18</text>
<text x="34.3" y="70.9">A9</text>
<text x="95.2" y="68.3">D1</text>
<text x="95.2" y="70.9">D2</text>
<text x="139.7" y="70.9">D10</text>
<text x="139.7" y="68.3">D9</text>
<text x="179.1" y="68.3">D17</text>
<text x="179.1" y="70.9">D18</text>
<text x="219.7" y="70.9">D26</text>
<text x="219.7" y="68.3">D25</text>
<text x="33" y="73.4">PA19</text>
<text x="34.4" y="75.9">A10</text>
<text x="95.2" y="73.4">D3</text>
<text x="95.2" y="75.9">D4</text>
<text x="139.7" y="73.4">D11</text>
<text x="139.7" y="75.9">D12</text>
<text x="179.1" y="73.4">D19</text>
<text x="179.1" y="75.9">D20</text>
<text x="219.7" y="73.4">D27</text>
<text x="219.7" y="75.9">D28</text>
<text x="33" y="78.5">PA20</text>
<text x="34.4" y="81">A11</text>
<text x="95.2" y="83.6">D7</text>
<text x="95.2" y="78.5">D5</text>
<text x="95.2" y="81">D6</text>
<text x="139.7" y="83.6">D15</text>
<text x="139.7" y="81">D14</text>
<text x="139.7" y="78.5">D13</text>
<text x="179.1" y="81">D22</text>
<text x="179.1" y="83.6">D23</text>
<text x="179.1" y="78.5">D21</text>
<text x="219.7" y="78.5">D29</text>
<text x="219.7" y="81">D30</text>
<text x="219.7" y="83.6">D31</text>
<text x="36.6" y="84.8">GND 8</text>
<text x="53.3" y="84.8">16 VCC</text>
<text x="33" y="103.9">PA21</text>
<text x="34.4" y="106.4">A12</text>
<text x="33.1" y="111.5">A3</text>
<text x="32.8" y="119.1">GND</text>
<text x="32.8" y="116.6">GND</text>
<text x="32.8" y="121.7">GND</text>
<text x="36.6" y="125.5">GND 8</text>
<text x="53.3" y="125.5">16 VCC</text>
<text x="233.7" y="130.5">VCC</text>
<text x="148.4" y="142">XE00-</text>
<text x="162.5" y="142">16 M.RE00-</text>
<text x="94" y="144.5">XE00-</text>
<text x="138.4" y="149.6">CE01-</text>
<text x="138.4" y="144.5">CE00-</text>
<text x="148.4" y="147.1">XE01-</text>
<text x="162.5" y="149.6">13 M.CE01-</text>
<text x="162.5" y="147.1">14 M.RE01-</text>
<text x="162.5" y="144.5">15 M.CE00-</text>
<text x="139.7" y="154.7">CE02-</text>
<text x="148.4" y="152.1">XE02-</text>
<text x="162.5" y="154.7">11 M.CE02-</text>
<text x="162.5" y="152.1">12 M.RE02-</text>
<text x="233.7" y="155.9">GND</text>
<text x="94" y="158.5">XE01-</text>
<text x="142.2" y="159.8">CE03-</text>
<text x="148.4" y="157.2">XE03-</text>
<text x="162.5" y="157.2">10 M.RE03-</text>
<text x="163.1" y="159.8">9 M.CE03-</text>
<text x="94" y="172.5">XE02-</text>
<text x="94" y="186.4">XE03-</text>
</g>
<g font-size="1.8" fill="#000084">
<text x="12.5" y="19.9">PA[13..28]</text>
<text x="14.9" y="23.7">A[0..31]</text>
<text x="71.9" y="125.3">D[0..31]</text>
</g>
<g font-size="1.8" fill="#a90000">
<text x="41.2" y="22.6">2</text>
<text x="53.9" y="22.6">4</text>
<text x="100.9" y="22.6">4</text>
<text x="107.7" y="19.8" transform="rotate(-90 107.7 19.8)">1</text>
<text x="110.2" y="20.4" transform="rotate(-90 110.2 20.4)">30</text>
<text x="145.3" y="22.6">4</text>
<text x="152.1" y="19.8" transform="rotate(-90 152.1 19.8)">1</text>
<text x="154.7" y="20.4" transform="rotate(-90 154.7 20.4)">30</text>
<text x="184.7" y="22.6">4</text>
<text x="191.5" y="19.8" transform="rotate(-90 191.5 19.8)">1</text>
<text x="194.1" y="20.4" transform="rotate(-90 194.1 20.4)">30</text>
<text x="225.4" y="22.6">4</text>
<text x="232.2" y="19.8" transform="rotate(-90 232.2 19.8)">1</text>
<text x="234.7" y="20.4" transform="rotate(-90 234.7 20.4)">30</text>
<text x="41.2" y="25.1">3</text>
<text x="41.2" y="27.7">5</text>
<text x="53.9" y="27.7">7</text>
<text x="100.9" y="25.1">5</text>
<text x="100.9" y="27.7">7</text>
<text x="145.3" y="25.1">5</text>
<text x="145.3" y="27.7">7</text>
<text x="184.7" y="25.1">5</text>
<text x="184.7" y="27.7">7</text>
<text x="225.4" y="25.1">5</text>
<text x="225.4" y="27.7">7</text>
<text x="40.6" y="35.3">10</text>
<text x="40.6" y="32.8">11</text>
<text x="41.2" y="30.2">6</text>
<text x="53.9" y="32.8">9</text>
<text x="100.3" y="32.8">11</text>
<text x="100.3" y="35.3">12</text>
<text x="100.9" y="30.2">8</text>
<text x="144.7" y="32.8">11</text>
<text x="144.7" y="35.3">12</text>
<text x="145.3" y="30.2">8</text>
<text x="184.1" y="32.8">11</text>
<text x="184.1" y="35.3">12</text>
<text x="184.7" y="30.2">8</text>
<text x="224.7" y="32.8">11</text>
<text x="224.7" y="35.3">12</text>
<text x="225.4" y="30.2">8</text>
<text x="40.6" y="40.4">13</text>
<text x="40.6" y="37.8">14</text>
<text x="53.3" y="37.8">12</text>
<text x="100.3" y="37.8">14</text>
<text x="100.3" y="40.4">15</text>
<text x="144.7" y="37.8">14</text>
<text x="144.7" y="40.4">15</text>
<text x="184.1" y="37.8">14</text>
<text x="184.1" y="40.4">15</text>
<text x="224.7" y="37.8">14</text>
<text x="224.7" y="40.4">15</text>
<text x="100.3" y="42.9">17</text>
<text x="100.3" y="45.5">18</text>
<text x="144.7" y="42.9">17</text>
<text x="144.7" y="45.5">18</text>
<text x="184.1" y="42.9">17</text>
<text x="184.1" y="45.5">18</text>
<text x="224.7" y="42.9">17</text>
<text x="224.7" y="45.5">18</text>
<text x="45.5" y="51.5" transform="rotate(-90 45.5 51.5)">1</text>
<text x="50.5" y="52.1" transform="rotate(-90 50.5 52.1)">15</text>
<text x="100.3" y="48">19</text>
<text x="100.3" y="50.5">24</text>
<text x="144.7" y="48">19</text>
<text x="144.7" y="50.5">24</text>
<text x="184.1" y="48">19</text>
<text x="184.1" y="50.5">24</text>
<text x="224.7" y="48">19</text>
<text x="224.7" y="50.5">24</text>
<text x="100.3" y="54.4">27</text>
<text x="100.3" y="59.4">28</text>
<text x="100.9" y="56.9">2</text>
<text x="144.7" y="54.4">27</text>
<text x="144.7" y="59.4">28</text>
<text x="145.3" y="56.9">2</text>
<text x="184.1" y="54.4">27</text>
<text x="184.1" y="59.4">28</text>
<text x="184.7" y="56.9">2</text>
<text x="224.7" y="54.4">27</text>
<text x="224.7" y="59.4">28</text>
<text x="225.4" y="56.9">2</text>
<text x="41.2" y="63.2">2</text>
<text x="41.2" y="65.8">3</text>
<text x="53.9" y="63.2">4</text>
<text x="100.3" y="62">21</text>
<text x="100.9" y="65.8">3</text>
<text x="144.7" y="62">21</text>
<text x="145.3" y="65.8">3</text>
<text x="184.1" y="62">21</text>
<text x="184.7" y="65.8">3</text>
<text x="224.7" y="62">21</text>
<text x="225.4" y="65.8">3</text>
<text x="41.2" y="68.3">5</text>
<text x="41.2" y="70.9">6</text>
<text x="53.9" y="68.3">7</text>
<text x="100.3" y="70.9">10</text>
<text x="100.9" y="68.3">6</text>
<text x="144.7" y="70.9">10</text>
<text x="145.3" y="68.3">6</text>
<text x="184.1" y="70.9">10</text>
<text x="184.7" y="68.3">6</text>
<text x="224.7" y="70.9">10</text>
<text x="225.4" y="68.3">6</text>
<text x="40.6" y="75.9">10</text>
<text x="40.6" y="73.4">11</text>
<text x="53.9" y="73.4">9</text>
<text x="100.3" y="73.4">13</text>
<text x="100.3" y="75.9">16</text>
<text x="144.7" y="73.4">13</text>
<text x="144.7" y="75.9">16</text>
<text x="184.1" y="73.4">13</text>
<text x="184.1" y="75.9">16</text>
<text x="224.7" y="73.4">13</text>
<text x="224.7" y="75.9">16</text>
<text x="40.6" y="81">13</text>
<text x="40.6" y="78.5">14</text>
<text x="53.3" y="78.5">12</text>
<text x="100.3" y="78.5">20</text>
<text x="100.3" y="81">23</text>
<text x="100.3" y="83.6">25</text>
<text x="144.7" y="78.5">20</text>
<text x="144.7" y="81">23</text>
<text x="144.7" y="83.6">25</text>
<text x="184.1" y="78.5">20</text>
<text x="184.1" y="81">23</text>
<text x="184.1" y="83.6">25</text>
<text x="224.7" y="78.5">20</text>
<text x="224.7" y="81">23</text>
<text x="224.7" y="83.6">25</text>
<text x="100.3" y="87.4">26</text>
<text x="100.3" y="89.9">29</text>
<text x="144.7" y="87.4">26</text>
<text x="144.7" y="89.9">29</text>
<text x="184.1" y="87.4">26</text>
<text x="184.1" y="89.9">29</text>
<text x="224.7" y="87.4">26</text>
<text x="224.7" y="89.9">29</text>
<text x="45.5" y="92.1" transform="rotate(-90 45.5 92.1)">1</text>
<text x="50.5" y="92.8" transform="rotate(-90 50.5 92.8)">15</text>
<text x="107.7" y="94.7" transform="rotate(-90 107.7 94.7)">9</text>
<text x="110.2" y="95.3" transform="rotate(-90 110.2 95.3)">22</text>
<text x="152.1" y="94.7" transform="rotate(-90 152.1 94.7)">9</text>
<text x="154.7" y="95.3" transform="rotate(-90 154.7 95.3)">22</text>
<text x="191.5" y="94.7" transform="rotate(-90 191.5 94.7)">9</text>
<text x="194.1" y="95.3" transform="rotate(-90 194.1 95.3)">22</text>
<text x="232.2" y="94.7" transform="rotate(-90 232.2 94.7)">9</text>
<text x="234.7" y="95.3" transform="rotate(-90 234.7 95.3)">22</text>
<text x="41.2" y="103.9">2</text>
<text x="41.2" y="106.4">3</text>
<text x="53.9" y="103.9">4</text>
<text x="41.2" y="109">5</text>
<text x="41.2" y="111.5">6</text>
<text x="53.9" y="109">7</text>
<text x="40.6" y="116.6">10</text>
<text x="40.6" y="114">11</text>
<text x="40.6" y="119.1">14</text>
<text x="53.3" y="119.1">12</text>
<text x="53.9" y="114">9</text>
<text x="40.6" y="121.7">13</text>
<text x="45.5" y="132.8" transform="rotate(-90 45.5 132.8)">1</text>
<text x="50.5" y="133.4" transform="rotate(-90 50.5 133.4)">15</text>
<text x="233.4" y="134.7" transform="rotate(-90 233.4 134.7)">14</text>
<text x="253.7" y="134.7" transform="rotate(-90 253.7 134.7)">14</text>
<text x="79.9" y="142">1</text>
<text x="123.1" y="142">1</text>
<text x="155.5" y="142">1</text>
<text x="79.9" y="147.1">2</text>
<text x="91.4" y="144.5">3</text>
<text x="123.1" y="147.1">2</text>
<text x="134.5" y="144.5">3</text>
<text x="155.5" y="144.5">2</text>
<text x="155.5" y="147.1">3</text>
<text x="155.5" y="149.6">4</text>
<text x="79.9" y="156">4</text>
<text x="123.1" y="156">4</text>
<text x="155.5" y="152.1">5</text>
<text x="155.5" y="154.7">6</text>
<text x="233.4" y="154.4" transform="rotate(-90 233.4 154.4)">7</text>
<text x="253.7" y="154.4" transform="rotate(-90 253.7 154.4)">7</text>
<text x="79.9" y="161">5</text>
<text x="91.4" y="158.5">6</text>
<text x="123.1" y="161">5</text>
<text x="134.5" y="158.5">6</text>
<text x="155.5" y="157.2">7</text>
<text x="155.5" y="159.8">8</text>
<text x="79.9" y="169.9">9</text>
<text x="91.4" y="172.5">8</text>
<text x="123.1" y="169.9">9</text>
<text x="134.5" y="172.5">8</text>
<text x="79.3" y="175">10</text>
<text x="122.5" y="175">10</text>
<text x="79.3" y="183.9">12</text>
<text x="122.5" y="183.9">12</text>
<text x="79.3" y="189">13</text>
<text x="90.8" y="186.4">11</text>
<text x="122.5" y="189">13</text>
<text x="133.9" y="186.4">11</text>
</g>
<g font-size="1.8" fill="#725600">
<text x="87.6" y="51.7">M.S0-</text>
<text x="93.7" y="88.5">P3</text>
<text x="138.2" y="88.5">P2</text>
<text x="177.6" y="88.5">P1</text>
<text x="218.2" y="88.5">P0</text>
<text x="28" y="110.1">PA22/02</text>
<text x="24.7" y="115.2">WRITE</text>
<text x="40.2" y="143.3" transform="rotate(-90 40.2 143.3)">C.S3-</text>
<text x="58" y="143.6" transform="rotate(-90 58 143.6)">M.PD-</text>
<text x="64.4" y="143.1">RAS-</text>
<text x="106.3" y="143.1">CAS-</text>
<text x="63.1" y="148.2">RE00-</text>
<text x="105.1" y="148.2">CAS0-</text>
<text x="63.1" y="162.2">RE01-</text>
<text x="63.1" y="171">RE02-</text>
<text x="63.1" y="185">RE03-</text>
</g>
<g font-size="1.8" fill="#009600">
<text x="110.5" y="97.5">GND</text>
<text x="154.9" y="97.5">GND</text>
<text x="194.3" y="97.5">GND</text>
<text x="234.9" y="97.5">GND</text>
</g>
</svg>
